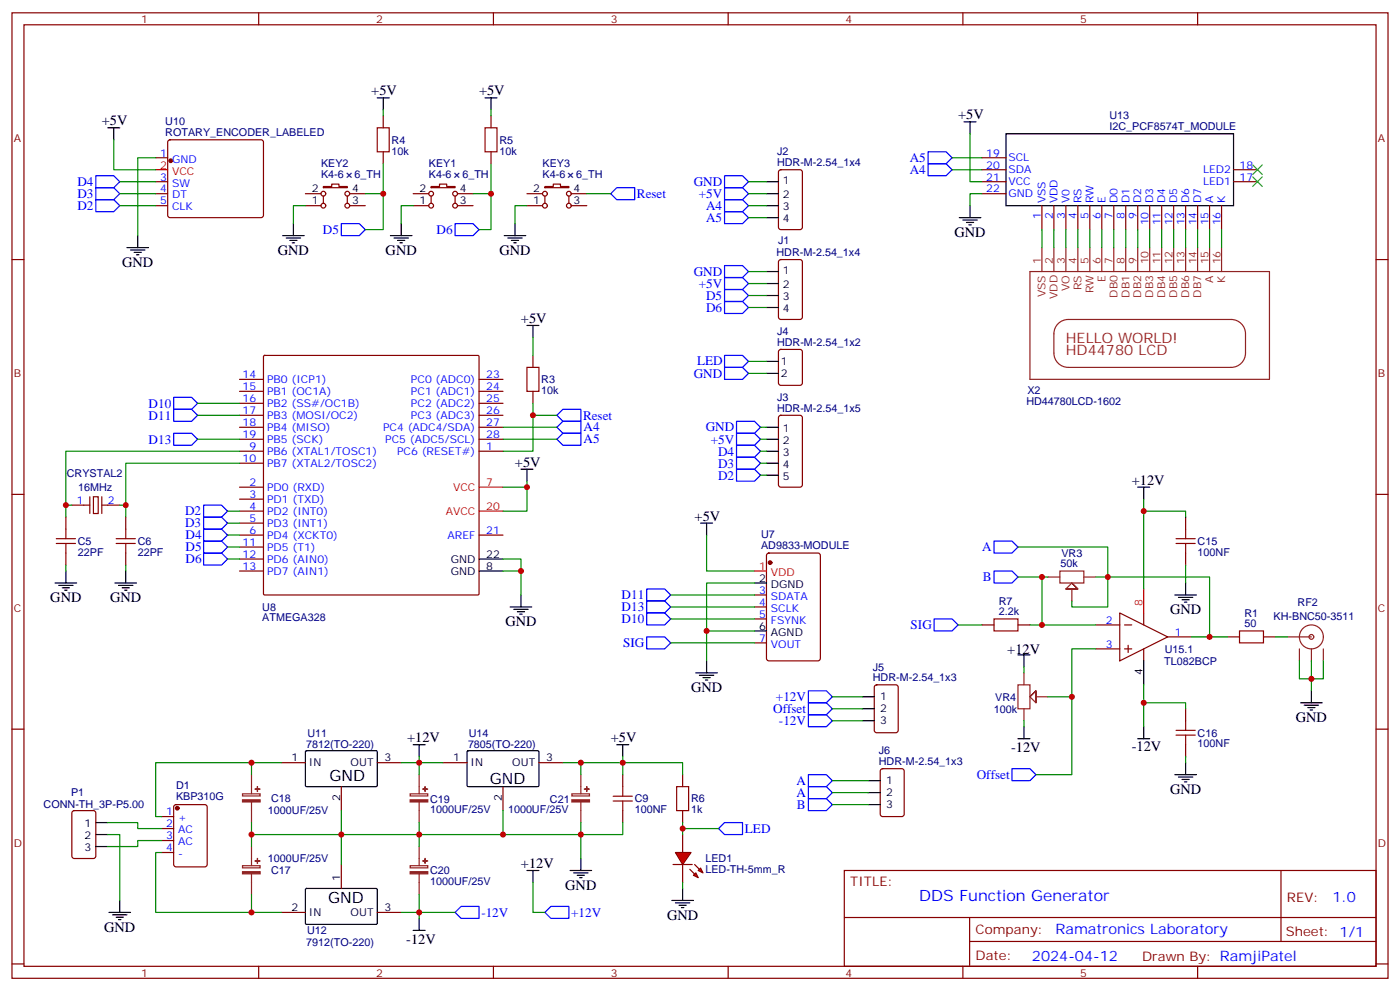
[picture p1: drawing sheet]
<svg xmlns="http://www.w3.org/2000/svg" width="412mm" height="292mm" viewBox="0 0 412 292" stroke-linecap="round" stroke-linejoin="round" font-family="sans-serif">
<g fill="none" stroke="#870000" stroke-width=".35">
<path d="M3.5 3.8h405.4v284.3h-405.4zM7.1 7.3h398.2v277.3h-398.2zM76.2 3.8v3.5M145.3 3.8v3.5M214.5 3.8v3.5M283.6 3.8v3.5M352.8 3.8v3.5M45.9 53.5h3.5M45.9 57h3.5M45.9 46.5h3.5M49.6 41.4l.5-.2h26.8l.5 .2 .2 .5v21.5l-.2 .5-.5 .2h-26.8l-.5-.2-.2-.5v-21.5zM90 57h4.5"/>
<path d="M95.2 54.9h2.5v-.7h2.1v.7h2.5v.4h-7.1zM95.2 57.7v2.2M102.3 57.7v2.2M103 57h4.6M121.7 57h4.6M127 54.9h2.5v-.7h2.1v.7h2.5v.4h-7.1zM127 57.7v2.2M134.1 57.7v2.2M134.8 57h4.5M289.3 53.5h7M289.3 57h7M289.3 46.5h7"/>
<path d="M289.3 50h7M363.4 53.5h7M363.4 50h7M3.5 76.4h3.6M45.9 60.6h3.5M90 60.6h4.5M103 60.6h4.6M121.7 60.6h4.6M134.8 60.6h4.5M306.9 60.6v7M310.4 60.6v7M314 60.6v7"/>
<path d="M317.5 60.6v7M321 60.6v7M324.6 60.6v7M328.1 60.6v7M331.6 60.6v7M335.1 60.6v7M338.7 60.6v7M342.2 60.6v7M345.7 60.6v7M349.2 60.6v7M352.8 60.6v7M356.3 60.6v7"/>
<path d="M359.8 60.6v7M405.3 76.4h3.6M70.6 111.7h7M70.6 115.3h7M70.6 118.8h7M77.7 104.8l.3-.1h62.8l.3 .1v70.1l-.2 .3h-62.9l-.3-.2zM141.1 111.7h7.1M141.1 115.3h7.1M141.1 118.8h7.1M70.6 132.9h7M70.6 136.4h7M70.6 122.3h7"/>
<path d="M70.6 125.8h7M70.6 129.4h7M141.1 132.9h7.1M141.1 122.3h7.1M141.1 125.8h7.1M141.1 129.4h7.1M3.5 145.6h3.6M19.4 152.3v3.5M21.2 148.8h5.3M27.5 146.3h1.4v4.9h-1.4zM30 148.8h5.3M37 152.3v3.5"/>
<path d="M70.6 143.5h7M70.6 147h7M70.6 150.5h7M70.6 154.1h7M70.6 157.6h7M141.1 157.6h7.1M405.3 145.6h3.6M19.4 162.9v3.5M37 162.9v3.5M70.6 161.1h7M70.6 164.6h7M70.6 168.2h7"/>
<path d="M222.2 175.2h3.6M222.2 178.8h3.6M226 163.1l.5-.2h14.4l.7 .4 .1 30.6-.5 .7h-14.7l-.7-.4v-30.6zM222.2 182.3h3.6M222.2 189.3h3.6M3.5 214.7h3.6M405.3 214.7h3.6M21.4 238.9l.5-.2h5.6l.7 .5v12.9l-.4 .7h-5.9l-.7-.4v-13zM51.4 237.2l.5-.2h8.4l.7 .4v17.2l-.4 .6-8.7 .1-.7-.5v-17.1zM82.9 224.6h7.1M100.5 231.7v7M111.1 224.6h7.1"/>
<path d="M47.6 240.5h3.6M47.6 244h3.6M47.6 247.5h3.6M47.6 251.1h3.6M100.5 254.6v7.1M248.7 256.4h156.6v28.2h-156.6zM377.3 256.4v20.9M82.9 268.7h7.1M111.1 268.7h7.1M248.7 270.2h156.5M285.6 277.3h119.6M285.6 270.2v14.1"/>
<path d="M3.5 283.9h3.6M76.2 284.6v3.5M145.3 284.6v3.5M214.5 284.6v3.5M283.6 284.6v3.5M352.8 284.6v3.5M405.3 283.9h3.6"/>
<circle cx="95.3" cy="57" r=".71"/>
<circle cx="102.3" cy="57" r=".71"/>
<circle cx="127" cy="57" r=".71"/>
<circle cx="134.1" cy="57" r=".71"/>
<circle cx="95.3" cy="60.6" r=".71"/>
<circle cx="102.3" cy="60.6" r=".71"/>
<circle cx="127" cy="60.6" r=".71"/>
<circle cx="134.1" cy="60.6" r=".71"/>
</g>
<g fill="#870000" stroke="#870000" stroke-width=".35">
<circle cx="226.8" cy="165.7" r=".53"/>
<circle cx="50.3" cy="47.3" r=".53"/>
<circle cx="52.2" cy="238" r=".53"/>
</g>
<path d="M45.9 50h3.5M141.1 143.5h7.1M141.1 150.5h7.1M222.2 168.2h3.6" fill="none" stroke="#f00" stroke-width=".35"/>
<path d="M296.3 39.4h67.1v21.2h-67.1zM141.1 168.2h7.1M141.1 164.6h7.1M222.2 171.7h3.6M222.2 185.8h3.6M90 221.3l.3-.2h20.7l.1 .3v10.1l-.3 .2-20.7-.1-.1-.3zM28.2 245.8h3.5M28.2 242.3h3.5M28.2 249.3h3.5M90 261.8l.3-.1h20.7l.1 .3v10.1l-.3 .1h-20.7l-.1-.3z" fill="none" stroke="#000" stroke-width=".35"/>
<g fill="none" stroke="#8c2424" stroke-width=".35">
<path d="M303.4 80h70.5v31.7h-70.5zM306.9 72.9v7.1M310.4 72.9v7.1M314 72.9v7.1M317.5 72.9v7.1M321 72.9v7.1M324.6 72.9v7.1M328.1 72.9v7.1M331.6 72.9v7.1M335.1 72.9v7.1M338.7 72.9v7.1M342.2 72.9v7.1"/>
<path d="M345.7 72.9v7.1M349.2 72.9v7.1M352.8 72.9v7.1M356.3 72.9v7.1M359.8 72.9v7.1M311.4 95.6a4.2 4.2 0 0 1 3.3-1.5h48a4.2 4.2 0 0 1 4.2 4.2v5.7a4.2 4.2 0 0 1-4.2 4.2h-48a4.2 4.2 0 0 1-4.3-4.2v-5.7a4.2 4.2 0 0 1 1-2.7zM379.2 187.6h7.1M382.8 191.1v3.5M386.3 191.1v3.5M389.8 191.1v3.5"/>
<circle cx="386.3" cy="187.6" r="3.5"/>
<circle cx="386.3" cy="187.6" r=".71"/>
</g>
<path d="M26.5 146.3v4.9M30 146.3v4.9" fill="none" stroke="#871200" stroke-width=".35"/>
<path d="M16.6 158.6h5.6M19.4 155.8v2.8M34.2 158.6h5.7M37 155.8v2.8M16.6 160.1h5.6M19.4 160.1v2.8M34.2 160.1h5.7M37 160.1v2.8" fill="none" stroke="#a10000" stroke-width=".35"/>
<g fill="#f00" stroke="#870000" stroke-width=".35">
<path d="M199 251.1h4.6l-2.5 3.5z"/>
<path d="M198.3 254.6h5.6z"/>
</g>
<g fill="#870000" stroke="#870000" stroke-width=".35">
<path d="M204.6 254.6l1.4 1.4z"/>
<path d="M203.2 256l1.4 1.4z"/>
</g>
<g fill="#f00" stroke="#870000" stroke-width=".35">
<path d="M205.7 256.4l.7-.7 .7 1.4z"/>
<path d="M204.3 257.8l.7-.7 .7 1.4z"/>
</g>
<g fill="none" stroke="#870000" stroke-width=".35">
<path d="M112.9 34.1v3.5M144.6 34.1v3.5M112.9 44.7v3.5M144.6 44.7v3.5M155.2 57h4.6M160.5 54.9h2.5v-.7h2.1v.7h2.5v.4h-7.1zM160.5 57.7v2.2M167.6 57.7v2.2M168.3 57h4.6M229.5 50.2l.5-.2h5.7l.6 .4 .1 16.5-.5 .7h-5.9l-.6-.4-.1-16.5zM155.2 60.6h4.6M168.3 60.6h4.6"/>
<path d="M229.5 76.7l.5-.3h5.7l.6 .5 .1 16.5-.5 .6-5.9 .1-.6-.5-.1-16.4zM157 104.7v3.5M157 115.3v3.5M229.5 103.1l.5-.2h5.7l.6 .4 .1 9.5-.5 .6-5.9 .1-.6-.5-.1-9.4zM229.5 122.5l.5-.2h5.7l.6 .4 .1 20.1-.5 .6-5.9 .1-.6-.5-.1-20zM349.2 152.3v3.5M349.2 162.9v3.5M289.3 184h3.5M299.9 184h3.5M322.8 191.1h7M322.8 184h7M329.8 180.5l14.2 7.1-14.2 7z"/>
<path d="M331.3 191.1h2.1M331.3 184h2.1M332.3 190v2.2M336.9 180.5v3.5M336.9 191.1v3.5M344 187.6h7M361.6 187.6h3.5M372.2 187.6h3.5M257.8 201.9l.4-.2h5.7l.6 .4 .1 13-.5 .6-5.9 .1-.6-.5-.1-12.9zM349.2 208.7v3.6M349.2 219.3v3.5M130.5 224.6h7.1"/>
<path d="M148.2 231.7v7M158.7 224.6h7.1M183.4 228.1v3.6M183.4 238.7v3.6M201.1 228.1v3.6M201.1 238.7v3.6M259.5 226.6l.5-.2h5.6l.7 .4v13l-.4 .6-5.9 .1-.7-.5v-12.9zM201.1 245.8v5.3M201.1 254.6v5.3"/>
<circle cx="160.5" cy="57" r=".71"/>
<circle cx="167.6" cy="57" r=".71"/>
<circle cx="160.5" cy="60.6" r=".71"/>
<circle cx="167.6" cy="60.6" r=".71"/>
</g>
<g fill="none" stroke="#000" stroke-width=".35">
<path d="M31.7 37.6h3.6M33.5 37.6v3.6M111.1 28.8h3.6M112.9 28.8v3.5M142.9 28.8h3.5M144.6 28.8v3.5M284 35.9h3.5M285.8 35.9v3.5M225.8 53.5h3.5M225.8 57h3.5M37.4 72.9h6.3M38.5 73.6h4.2"/>
<path d="M39.5 74.3h2.1M40.2 75h.7M40.6 69.4v3.5M83.3 69.4h6.3M84.3 70.1h4.2M85.4 70.8h2.1M86.1 71.5h.7M86.4 65.9v3.5M115 69.4h6.4M116.1 70.1h4.2M117.1 70.8h2.1M117.8 71.5h.7"/>
<path d="M118.2 65.9v3.5M148.5 69.4h6.4M149.6 70.1h4.2M150.6 70.8h2.2M151.3 71.5h.7M151.7 65.9v3.5M225.8 80h3.5M225.8 64.1h3.5M225.8 60.6h3.5M282.6 64.1h6.3M283.6 64.8h4.3M284.7 65.5h2.1"/>
<path d="M285.4 66.2h.7M285.8 60.6v3.5M155.2 95.8h3.5M157 95.8v3.6M225.8 83.5h3.5M225.8 87h3.5M225.8 90.6h3.5M225.8 106.4h3.5M225.8 110h3.5M153.5 138.2h3.5M155.2 138.2v3.5M225.8 125.8h3.5"/>
<path d="M225.8 129.4h3.5M225.8 132.9h3.5M225.8 136.4h3.5M225.8 139.9h3.5M206.4 154.1h3.5M208.1 154.1v3.5M335.1 143.5h3.6M336.9 143.5v3.5M16.2 171.7h6.4M17.3 172.4h4.2M18.3 173.1h2.2M19 173.8h.8"/>
<path d="M19.4 168.2v3.5M33.9 171.7h6.3M34.9 172.4h4.3M36 173.1h2.1M36.7 173.8h.7M37 168.2v3.5M150.3 178.8h6.3M151.3 179.5h4.3M153.5 175.2v3.6M346.1 175.2h6.3M347.1 175.9h4.3M348.2 176.6h2.1"/>
<path d="M348.9 177.3h.7M349.2 171.7v3.5M152.4 180.2h2.1M153.1 180.9h.7M205 198.2h6.3M206 198.9h4.3M207.1 199.6h2.1M208.1 194.6v3.6M299.9 192.9h3.5M301.6 192.9v3.5M336.9 194.6v7.1M121.7 219.3h3.5"/>
<path d="M123.5 219.3v3.5M181.7 219.3h3.5M183.4 219.3v3.5M207.8 200.3h.7M254 212.3h3.5M254 205.2h3.5M254 208.7h3.5M299.9 217.6h3.5M301.6 214v3.6M335.1 217.6h3.6M336.9 214v3.6M383.1 207h6.4"/>
<path d="M384.2 207.7h4.2M385.2 208.4h2.1M385.9 209.1h.7M386.3 203.4v3.6M137.6 221.3l.3-.2h20.7l.1 .3v10.1l-.3 .2-20.6-.1-.2-.3zM255.8 237h3.5M255.8 229.9h3.5M255.8 233.4h3.5M346.1 228.1h6.3M347.1 228.8h4.3M348.2 229.6h2.1M348.9 230.3h.7"/>
<path d="M349.2 224.6v3.5M155.2 256.4h3.5M157 256.4v3.5M167.9 256.4h6.4M169 257.1h4.2M170 257.8h2.2M170.7 258.5h.7M171.1 252.8v3.6M32.1 268.7h6.4M33.2 269.4h4.2M34.2 270.1h2.1M34.9 270.8h.7"/>
<path d="M35.3 265.2v3.5M121.7 274h3.5M123.5 270.5v3.5M197.9 265.2h6.4M199 265.9h4.2M200 266.6h2.1M200.7 267.3h.7M201.1 261.7v3.5"/>
</g>
<g fill="none" stroke="#a10000" stroke-width=".35">
<path d="M111.1 37.6h3.6v7.1h-3.6zM142.9 37.6h3.5v7.1h-3.5zM155.2 108.2h3.5v7.1h-3.5zM346.4 158.6h5.7M349.2 155.8v2.8M346.4 160.1h5.7M349.2 160.1v2.8M292.8 182.3h7.1v3.5h-7.1zM365.1 185.8h7.1v3.5h-7.1zM346.4 216.5h5.7M346.4 215.1h5.7M349.2 212.3v2.8"/>
<path d="M349.2 216.5v2.8M180.6 235.9h5.7M180.6 234.5h5.7M183.4 231.7v2.8M183.4 235.9v2.8M199.3 231.7h3.5v7h-3.5z"/>
</g>
<g fill="none" stroke="#8c2424" stroke-width=".35">
<path d="M308.7 169.9h3.5M312.2 168.2h7.1v3.5h-7.1zM315.7 171.7l1.8 1.8h-3.5l1.7-1.8 1.8 1.8h-3.5M315.7 173.5v3.5M319.3 169.9h3.5M301.6 198.2v3.5M299.9 201.7h3.5v7h-3.5zM301.6 208.7v3.6M303.4 205.2l1.8-1.8v3.6l-1.8-1.8 1.8-1.8v3.6M305.2 205.2h3.5M71.4 233.8h5.2v.6h-5.2zM74.1 228.1v5.7"/>
<path d="M74.1 236.3v6M120.8 233.8h5.2v.6h-5.2zM123.5 228.1v5.7M123.5 236.3v6M168.5 233.8h5.1v.6h-5.1zM171.1 228.1v5.7M171.1 236.3v6M71.4 255h5.2v.6h-5.2zM74.1 249.3v5.7M74.1 257.4v6M120.8 255h5.2v.6h-5.2zM123.5 249.3v5.7"/>
<path d="M123.5 257.4v6"/>
</g>
<g fill="#8c2424" stroke="#8c2424" stroke-width=".35">
<path d="M71.4 256.7h5.2v.7h-5.2z"/>
<path d="M75.1 253.5l1.5 .1z"/>
<path d="M75.8 252.8v1.4z"/>
<path d="M71.4 235.5h5.2v.7h-5.2z"/>
<path d="M75.1 232.4h1.5z"/>
<path d="M75.8 231.7v1.4z"/>
<path d="M120.8 235.5h5.2v.7h-5.2z"/>
<path d="M124.5 232.4h1.4z"/>
<path d="M125.2 231.7v1.4z"/>
<path d="M120.8 256.7h5.2v.7h-5.2z"/>
<path d="M124.5 253.5l1.4 .1z"/>
<path d="M125.2 252.8v1.4z"/>
<path d="M168.5 235.5h5.1v.7h-5.1z"/>
<path d="M172.2 232.4h1.4z"/>
<path d="M172.8 231.7l.1 1.4z"/>
</g>
<g fill="none" stroke="#008700" stroke-width=".35">
<path d="M112.9 32.3v1.8M144.6 32.3v1.8M285.8 39.4v14.1h3.5M33.5 41.2v8.8h12.4M35.3 57h10.6M35.3 53.5h10.6M45.9 46.5h-5.3v22.9M112.9 48.2v8.8h-5.3M112.9 57v10.6h-5.3M144.6 48.2v8.8h-5.3M144.6 57v10.6h-3.5M172.9 57h7"/>
<path d="M220.5 57h5.3M220.5 53.5h5.3M280.5 46.5h8.8M280.5 50h8.8M289.3 57h-3.5v3.6M35.3 60.6h10.6M90 60.6h-3.6v5.3M121.7 60.6h-3.5v5.3M155.2 60.6h-3.5v5.3M220.5 60.6h5.3M220.5 64.1h5.3M220.5 80h5.3"/>
<path d="M306.9 67.6v5.3M310.4 67.6v5.3M314 67.6v5.3M317.5 67.6v5.3M321 67.6v5.3M324.6 67.6v5.3M328.1 67.6v5.3M331.6 67.6v5.3M335.1 67.6v5.3M338.7 67.6v5.3M342.2 67.6v5.3M345.7 67.6v5.3"/>
<path d="M349.2 67.6v5.3M352.8 67.6v5.3M356.3 67.6v5.3M359.8 67.6v5.3M157 99.4v5.3M220.5 83.5h5.3M220.5 87h5.3M220.5 90.6h5.3M58.2 118.8h12.4M157 118.8v14.1h-8.8M220.5 106.4h5.3M220.5 110h5.3"/>
<path d="M58.2 129.4h12.4M58.2 122.3h12.4M70.6 136.4h-33.6v15.9M70.6 132.9h-51.2v19.4M148.2 125.8h15.8M148.2 129.4h15.8M157 122.3h7M224 125.8h1.8M224 129.4h1.8M224 132.9h1.8M224 136.4h1.8M224 139.9h1.8"/>
<path d="M19.4 148.8h1.8M35.3 148.8h1.7M67 150.5h3.6M67 154.1h3.6M67 157.6h3.6M148.2 143.5h7M155.2 141.7v8.8h-7M208.1 157.6v10.6h14.1M336.9 150.5h12.3v1.8M336.9 147v26.5M19.4 166.4v1.8M37 166.4v1.8"/>
<path d="M67 161.1h3.6M67 164.6h3.6M148.2 164.6h5.3v10.6M148.2 168.2h5.3M197.6 178.8h24.6M197.6 175.2h24.6M222.2 171.7h-14.1v22.9M299.9 161.1h26.4v17.7h-10.6v-1.8M299.9 169.9h7M308.7 169.9h-1.8v14.1M322.8 169.9h33.5v17.7h-5.3M349.2 166.4v5.3"/>
<path d="M197.6 189.3h24.6M197.6 182.3h24.6M208.1 185.8h14.1M282.2 184h7.1M301.6 196.4v1.8M303.4 184h19.4M322.8 191.1h-7.1v14.1h-7M356.3 187.6h5.3M375.7 187.6h3.5M382.8 194.6v5.3h7v-5.3M386.3 194.6v8.8M245.2 208.7h8.8"/>
<path d="M245.2 205.2h8.8M245.2 212.3h8.8M301.6 212.3v1.7M315.7 205.2v22.9h-10.5M336.9 207h12.3v1.7M336.9 201.7v12.3M74.1 224.6h-28.2v15.9h1.7M82.9 224.6h-8.8v3.5M100.5 238.7v15.9M118.2 224.6h5.3v3.5M123.5 222.8v1.8h7M148.2 238.7v7.1h-74.1"/>
<path d="M165.8 224.6h5.3v3.5M171.1 224.6h12.3v3.5M183.4 222.8v1.8h17.7v3.5M245.2 229.9h10.6M245.2 237h10.6M245.2 233.4h10.6M349.2 222.8v1.8M31.7 242.3h8.9v1.7h7M31.7 245.8h3.6v19.4M47.6 251.1h-1.7v17.6h28.2M47.6 247.5h-7v1.8h-8.9M74.1 242.3v7"/>
<path d="M123.5 242.3v7M157 259.9v8.8h3.5M171.1 242.3v3.5h-22.9M183.4 242.3v3.5h-12.3v7M201.1 242.3v3.5M201.1 259.9v1.8M201.1 244h10.6M74.1 263.4v5.3h8.8M123.5 263.4v5.3h-5.3M134.1 268.7h-10.6v1.8"/>
</g>
<path d="M369 48.6l2.8 2.8M369 52.1l2.8 2.8M371.8 48.6l-2.8 2.8M371.8 52.1l-2.8 2.8" fill="none" stroke="#3c3" stroke-width=".35"/>
<g fill="none" stroke="#00f" stroke-width=".35">
<path d="M28.2 51.8h5.3l1.8 1.7-1.8 1.8h-5.3zM28.2 55.3h5.3l1.8 1.7-1.8 1.8h-5.3zM28.2 58.8h5.3l1.8 1.8-1.8 1.7h-5.3zM179.9 57l1.8-1.7h5.3v3.5h-5.3zM213.4 51.8h5.3l1.8 1.7-1.8 1.8h-5.3zM213.4 55.3h5.3l1.8 1.7-1.8 1.8h-5.3zM213.4 58.8h5.3l1.8 1.8-1.8 1.7h-5.3zM273.4 44.7h5.3l1.8 1.8-1.8 1.7h-5.3zM273.4 48.2h5.3l1.8 1.8-1.8 1.8h-5.3zM100.5 65.9h5.3l1.8 1.7-1.8 1.8h-5.3zM134.1 65.9h5.2l1.8 1.7-1.8 1.8h-5.2zM213.4 62.3h5.3l1.8 1.8-1.8 1.8h-5.3z"/>
<path d="M213.4 78.2h5.3l1.8 1.8-1.8 1.7h-5.3zM213.4 81.7h5.3l1.8 1.8-1.8 1.8h-5.3zM213.4 85.3h5.3l1.8 1.7-1.8 1.8h-5.3zM213.4 88.8h5.3l1.8 1.8-1.8 1.7h-5.3zM51.2 117h5.2l1.8 1.8-1.8 1.7h-5.2zM213.4 104.7h5.3l1.8 1.7-1.8 1.8h-5.3zM213.4 108.2h5.3l1.8 1.8-1.8 1.7h-5.3zM51.2 127.6h5.2l1.8 1.8-1.8 1.7h-5.2zM51.2 120.5h5.2l1.8 1.8-1.8 1.8h-5.2zM164 125.8l1.8-1.7h5.3v3.5h-5.3zM164 129.4l1.8-1.8h5.3v3.5h-5.3zM164 122.3l1.8-1.8h5.3v3.6h-5.3z"/>
<path d="M217 124.1h5.2l1.8 1.7-1.8 1.8h-5.2zM217 127.6h5.2l1.8 1.8-1.8 1.7h-5.2zM217 131.1h5.2l1.8 1.8-1.8 1.8h-5.2zM217 134.7h5.2l1.8 1.7-1.8 1.8h-5.2zM217 138.2h5.2l1.8 1.7-1.8 1.8h-5.2zM60 148.8h5.3l1.7 1.7-1.7 1.8h-5.3zM60 152.3h5.3l1.7 1.8-1.7 1.7h-5.3zM60 155.8h5.3l1.7 1.8-1.7 1.7h-5.3zM60 159.3h5.3l1.7 1.8-1.7 1.8h-5.3zM292.8 159.3h5.3l1.8 1.8-1.8 1.8h-5.3zM60 162.9h5.3l1.7 1.7-1.7 1.8h-5.3zM190.5 173.5h5.3l1.8 1.7-1.8 1.8h-5.3z"/>
<path d="M190.5 177h5.3l1.8 1.8-1.8 1.7h-5.3zM292.8 168.2h5.3l1.8 1.7-1.8 1.8h-5.3zM190.5 180.5h5.3l1.8 1.8-1.8 1.7h-5.3zM190.5 187.6h5.3l1.8 1.7-1.8 1.8h-5.3zM275.2 182.3h5.3l1.7 1.7-1.7 1.8h-5.3zM238.1 203.4h5.3l1.8 1.8-1.8 1.8h-5.3zM238.1 207h5.3l1.8 1.7-1.8 1.8h-5.3zM238.1 210.5h5.3l1.8 1.8-1.8 1.7h-5.3zM238.1 228.1h5.3l1.8 1.8-1.8 1.8h-5.3zM238.1 231.7h5.3l1.8 1.7-1.8 1.8h-5.3zM238.1 235.2h5.3l1.8 1.8-1.8 1.7h-5.3zM298.1 226.4h5.3l1.8 1.7-1.8 1.8h-5.3z"/>
<path d="M211.7 244l1.7-1.7h5.3v3.5h-5.3zM134.1 268.7l1.7-1.8h5.3v3.6h-5.3zM162.3 266.9h5.3v3.6h-5.3l-1.8-1.8z"/>
</g>
<path d="M336.9 173.5v7" fill="none" stroke="#f00" stroke-width=".35"/>
<g fill="#c00">
<circle cx="74.1" cy="245.8" r=".88"/>
<circle cx="100.5" cy="245.8" r=".88"/>
<circle cx="123.5" cy="245.8" r=".88"/>
<circle cx="74.1" cy="224.6" r=".88"/>
<circle cx="74.1" cy="268.7" r=".88"/>
<circle cx="123.5" cy="224.6" r=".88"/>
<circle cx="148.2" cy="245.8" r=".88"/>
<circle cx="171.1" cy="245.8" r=".88"/>
<circle cx="171.1" cy="224.6" r=".88"/>
<circle cx="183.4" cy="224.6" r=".88"/>
<circle cx="123.5" cy="268.7" r=".88"/>
<circle cx="19.4" cy="148.8" r=".88"/>
<circle cx="37" cy="148.8" r=".88"/>
<circle cx="153.5" cy="168.2" r=".88"/>
<circle cx="155.2" cy="143.5" r=".88"/>
<circle cx="157" cy="122.3" r=".88"/>
<circle cx="112.9" cy="57" r=".88"/>
<circle cx="144.6" cy="57" r=".88"/>
<circle cx="208.1" cy="185.8" r=".88"/>
<circle cx="306.9" cy="184" r=".88"/>
<circle cx="326.3" cy="169.9" r=".88"/>
<circle cx="336.9" cy="150.5" r=".88"/>
<circle cx="336.9" cy="207" r=".88"/>
<circle cx="386.3" cy="199.9" r=".88"/>
<circle cx="201.1" cy="244" r=".88"/>
<circle cx="315.7" cy="205.2" r=".88"/>
<circle cx="306.9" cy="169.9" r=".88"/>
<circle cx="356.3" cy="187.6" r=".88"/>
</g>
<g font-size="4.6">
<text x="97" y="229.9">GND</text>
<text x="144.3" y="231">GND</text>
<text x="96.7" y="265.9">GND</text>
</g>
<text font-size="4.6" fill="#00f" x="270.8" y="265.4">DDS Function Generator</text>
<g font-size="4.2">
<text x="109.4" y="28.1">+5V</text>
<text x="141.1" y="28.1">+5V</text>
<text x="282.2" y="35.2">+5V</text>
<text x="30" y="36.9">+5V</text>
<text x="281.2" y="69.7">GND</text>
<text x="81.8" y="75">GND</text>
<text x="113.6" y="75">GND</text>
<text x="147.1" y="75">GND</text>
<text x="36" y="78.6">GND</text>
<text x="153.5" y="95.1">+5V</text>
<text x="151.7" y="137.5">+5V</text>
<text x="333.4" y="142.8">+12V</text>
<text x="204.6" y="153.4">+5V</text>
<text x="14.8" y="177.3">GND</text>
<text x="32.5" y="177.3">GND</text>
<text x="148.9" y="184.4">GND</text>
<text x="344.7" y="180.9">GND</text>
<text x="296.7" y="192.5">+12V</text>
<text x="203.6" y="203.8">GND</text>
<text x="381.7" y="212.6">GND</text>
<text x="119.9" y="218.6">+12V</text>
<text x="179.9" y="218.6">+5V</text>
<text x="297.8" y="221.5">-12V</text>
<text x="333.4" y="221.1">-12V</text>
<text x="344.7" y="233.8">GND</text>
<text x="153.5" y="255.7">+12V</text>
<text x="166.5" y="262">GND</text>
<text x="30.7" y="274.4">GND</text>
<text x="196.5" y="270.8">GND</text>
<text x="119.7" y="278">-12V</text>
</g>
<g font-size="4.2" fill="#8d2323">
<text x="314" y="101.1">HELLO WORLD!</text>
<text x="314" y="104.7">HD44780 LCD</text>
</g>
<g font-size="4.2" fill="#00f">
<text x="392.5" y="265.6">1.0</text>
<text x="310.9" y="275.2">Ramatronics Laboratory</text>
<text x="304" y="283">2024-04-12</text>
</g>
<g font-size="3.9" fill="#00f">
<text x="268" y="47.7">A5</text>
<text x="268" y="51.3">A4</text>
<text x="22.8" y="54.8">D4</text>
<text x="22.8" y="58.3">D3</text>
<text x="187.6" y="58.3">Reset</text>
<text x="204.3" y="54.8">GND</text>
<text x="205.8" y="58.3">+5V</text>
<text x="22.8" y="61.8">D2</text>
<text x="208" y="61.8">A4</text>
<text x="208" y="65.3">A5</text>
<text x="95.1" y="68.9">D5</text>
<text x="128.6" y="68.9">D6</text>
<text x="204.3" y="81.2">GND</text>
<text x="205.8" y="84.7">+5V</text>
<text x="208" y="88.2">D5</text>
<text x="208" y="91.8">D6</text>
<text x="205.4" y="107.4">LED</text>
<text x="204.3" y="111.2">GND</text>
<text x="43.8" y="123.6">D11</text>
<text x="43.8" y="120.1">D10</text>
<text x="171.7" y="123.6">Reset</text>
<text x="43.8" y="130.6">D13</text>
<text x="171.9" y="127.1">A4</text>
<text x="171.9" y="130.6">A5</text>
<text x="207.9" y="127">GND</text>
<text x="209.3" y="130.7">+5V</text>
<text x="211.5" y="134.2">D4</text>
<text x="211.5" y="137.7">D3</text>
<text x="211.5" y="141.3">D2</text>
<text x="54.5" y="151.8">D2</text>
<text x="54.5" y="155.3">D3</text>
<text x="54.7" y="158.8">D4</text>
<text x="54.7" y="162.3">D5</text>
<text x="54.7" y="165.8">D6</text>
<text x="289.3" y="162.4">A</text>
<text x="289.5" y="171.2">B</text>
<text x="183.1" y="176.5">D11</text>
<text x="183.1" y="180">D13</text>
<text x="183.1" y="183.5">D10</text>
<text x="268.3" y="185.3">SIG</text>
<text x="183.6" y="190.6">SIG</text>
<text x="228.6" y="206.5">+12V</text>
<text x="227.8" y="210">Offset</text>
<text x="229.5" y="213.5">-12V</text>
<text x="234.6" y="231.2">A</text>
<text x="287.7" y="229.4">Offset</text>
<text x="234.6" y="234.7">A</text>
<text x="234.7" y="238.1">B</text>
<text x="219.4" y="245.2">LED</text>
<text x="141.8" y="269.9">-12V</text>
<text x="168.2" y="269.9">+12V</text>
</g>
<g font-size="3.9" fill="#800">
<text x="250.5" y="260.9">TITLE:</text>
<text x="379.1" y="265.6">REV:</text>
<text x="287.4" y="275.1">Company:</text>
<text x="378.7" y="275.8">Sheet: 1/1</text>
<text x="287.4" y="282.8">Date:</text>
<text x="336.4" y="282.9">Drawn By: RamjiPatel</text>
</g>
<g font-size="3.2" fill="#800">
<text x="41.6" y="6.8">1</text>
<text x="110.8" y="6.8">2</text>
<text x="179.9" y="6.8">3</text>
<text x="249.1" y="6.8">4</text>
<text x="318.2" y="6.8">5</text>
<text x="4.1" y="41.9">A</text>
<text x="405.9" y="41.9">A</text>
<text x="4.1" y="111">B</text>
<text x="405.9" y="111">B</text>
<text x="4.1" y="180.2">C</text>
<text x="405.9" y="180.2">C</text>
<text x="4.1" y="249.3">D</text>
<text x="405.9" y="249.3">D</text>
<text x="41.6" y="287.6">1</text>
<text x="110.8" y="287.6">2</text>
<text x="179.9" y="287.6">3</text>
<text x="249.1" y="287.6">4</text>
<text x="318.2" y="287.6">5</text>
</g>
<g font-size="3.2" fill="#000080">
<text x="326.8" y="35.1">U13</text>
<text x="48.7" y="40.1">ROTARY_ENCODER_LABELED</text>
<text x="48.7" y="36.9">U10</text>
<text x="326.8" y="38.3">I2C_PCF8574T_MODULE</text>
<text x="115.4" y="45.5">10k</text>
<text x="115.4" y="42.3">R4</text>
<text x="147.1" y="45.5">10k</text>
<text x="147.1" y="42.3">R5</text>
<text x="228.9" y="45.8">J2</text>
<text x="94.6" y="52.4">K4-6</text>
<text x="94.6" y="49.2">KEY2</text>
<text x="104.4" y="52.4">6_TH</text>
<text x="126.3" y="52.4">K4-6</text>
<text x="126.3" y="49.2">KEY1</text>
<text x="136.2" y="52.4">6_TH</text>
<text x="159.8" y="52.4">K4-6</text>
<text x="159.8" y="49.2">KEY3</text>
<text x="169.7" y="52.4">6_TH</text>
<text x="228.9" y="48.9">HDR-M-2.54_1x4</text>
<text x="229.2" y="72">J1</text>
<text x="228.7" y="75.4">HDR-M-2.54_1x4</text>
<text x="228.9" y="101.8">HDR-M-2.54_1x2</text>
<text x="228.9" y="98.7">J4</text>
<text x="159.5" y="112.9">R3</text>
<text x="159.5" y="116.1">10k</text>
<text x="228.9" y="118.1">J3</text>
<text x="302.3" y="119.2">HD44780LCD-1602</text>
<text x="302.7" y="116.1">X2</text>
<text x="228.9" y="121.2">HDR-M-2.54_1x5</text>
<text x="19.7" y="140.5">CRYSTAL2</text>
<text x="23" y="144.6">16MHz</text>
<text x="22.9" y="160.5">C5</text>
<text x="40.6" y="160.5">C6</text>
<text x="224.2" y="161.8">AD9833-MODULE</text>
<text x="224.2" y="158.4">U7</text>
<text x="352.8" y="160.5">C15</text>
<text x="22.9" y="163.7">22PF</text>
<text x="40.6" y="163.7">22PF</text>
<text x="312.4" y="167.1">50k</text>
<text x="312.7" y="163.9">VR3</text>
<text x="352.8" y="163.7">100NF</text>
<text x="77.3" y="179.8">U8</text>
<text x="294.2" y="178">R7</text>
<text x="382.2" y="178.6">RF2</text>
<text x="77.3" y="183">ATMEGA328</text>
<text x="294.2" y="181.2">2.2k</text>
<text x="366.5" y="184.7">50</text>
<text x="366.5" y="181.6">R1</text>
<text x="375.2" y="182.5">KH-BNC50-3511</text>
<text x="257.1" y="197.5">J5</text>
<text x="343" y="195.7">TL082BCP</text>
<text x="343.1" y="192.2">U15.1</text>
<text x="257.1" y="200.6">HDR-M-2.54_1x3</text>
<text x="292.7" y="209.9">100k</text>
<text x="293.2" y="206.3">VR4</text>
<text x="90.2" y="220.4">7812(TO-220)</text>
<text x="90.6" y="216.9">U11</text>
<text x="137.9" y="220.4">7805(TO-220)</text>
<text x="138.1" y="216.9">U14</text>
<text x="352.8" y="220.1">100NF</text>
<text x="352.8" y="217">C16</text>
<text x="258.9" y="225.3">HDR-M-2.54_1x3</text>
<text x="258.9" y="222.2">J6</text>
<text x="51.9" y="232.5">D1</text>
<text x="12.9" y="238.1">CONN-TH_3P-P5.00</text>
<text x="20.9" y="234.5">P1</text>
<text x="51.9" y="235.7">KBP310G</text>
<text x="78.9" y="239.8">1000UF/25V</text>
<text x="79.9" y="236.3">C18</text>
<text x="126.7" y="239.5">1000UF/25V</text>
<text x="126.7" y="236.4">C19</text>
<text x="149.6" y="239.5">1000UF/25V</text>
<text x="162" y="236.4">C21</text>
<text x="187" y="239.5">100NF</text>
<text x="187" y="236.3">C9</text>
<text x="203.6" y="239.5">1k</text>
<text x="203.6" y="236.3">R6</text>
<text x="78.9" y="253.9">1000UF/25V</text>
<text x="79.9" y="257.5">C17</text>
<text x="126.7" y="257.5">C20</text>
<text x="207.8" y="257.2">LED-TH-5mm_R</text>
<text x="207.8" y="254">LED1</text>
<text x="126.7" y="260.7">1000UF/25V</text>
<text x="90.5" y="275.1">U12</text>
<text x="90.2" y="278.6">7912(TO-220)</text>
</g>
<g font-size="3.2" fill="#00f">
<text x="47.2" y="46.1">1</text>
<text x="50.7" y="47.9">GND</text>
<text x="290.5" y="46.1">19</text>
<text x="297" y="47.5">SCL</text>
<text x="47.2" y="53.2">3</text>
<text x="290.5" y="53.2">21</text>
<text x="290.5" y="49.6">20</text>
<text x="297" y="51">SDA</text>
<text x="354.4" y="51">LED2</text>
<text x="365.1" y="49.6">18</text>
<text x="365.1" y="53.2">17</text>
<text x="47.2" y="56.7">4</text>
<text x="50.7" y="54.9">SW</text>
<text x="50.7" y="58.5">DT</text>
<text x="290.5" y="56.7">22</text>
<text x="297" y="58.1">GND</text>
<text x="297" y="54.6">VCC</text>
<text x="308" y="59.9" transform="rotate(-90 308 59.9)">VSS</text>
<text x="311.5" y="59.9" transform="rotate(-90 311.5 59.9)">VDD</text>
<text x="315" y="59.9" transform="rotate(-90 315 59.9)">V0</text>
<text x="318.6" y="59.9" transform="rotate(-90 318.6 59.9)">RS</text>
<text x="322.1" y="59.9" transform="rotate(-90 322.1 59.9)">RW</text>
<text x="325.6" y="59.9" transform="rotate(-90 325.6 59.9)">E</text>
<text x="329.1" y="59.9" transform="rotate(-90 329.1 59.9)">D0</text>
<text x="332.7" y="59.9" transform="rotate(-90 332.7 59.9)">D1</text>
<text x="336.2" y="59.9" transform="rotate(-90 336.2 59.9)">D2</text>
<text x="339.7" y="59.9" transform="rotate(-90 339.7 59.9)">D3</text>
<text x="343.3" y="59.9" transform="rotate(-90 343.3 59.9)">D4</text>
<text x="346.8" y="59.9" transform="rotate(-90 346.8 59.9)">D5</text>
<text x="350.3" y="59.9" transform="rotate(-90 350.3 59.9)">D6</text>
<text x="353.8" y="59.9" transform="rotate(-90 353.8 59.9)">D7</text>
<text x="354.4" y="54.6">LED1</text>
<text x="357.4" y="59.9" transform="rotate(-90 357.4 59.9)">A</text>
<text x="360.9" y="59.9" transform="rotate(-90 360.9 59.9)">K</text>
<text x="47.2" y="60.2">5</text>
<text x="50.7" y="62">CLK</text>
<text x="306.6" y="64.4" transform="rotate(-90 306.6 64.4)">1</text>
<text x="310.1" y="64.4" transform="rotate(-90 310.1 64.4)">2</text>
<text x="313.6" y="64.4" transform="rotate(-90 313.6 64.4)">3</text>
<text x="317.1" y="64.4" transform="rotate(-90 317.1 64.4)">4</text>
<text x="320.7" y="64.4" transform="rotate(-90 320.7 64.4)">5</text>
<text x="324.2" y="64.4" transform="rotate(-90 324.2 64.4)">6</text>
<text x="327.7" y="64.4" transform="rotate(-90 327.7 64.4)">7</text>
<text x="331.3" y="64.4" transform="rotate(-90 331.3 64.4)">8</text>
<text x="334.8" y="64.4" transform="rotate(-90 334.8 64.4)">9</text>
<text x="338.3" y="66.4" transform="rotate(-90 338.3 66.4)">10</text>
<text x="341.8" y="66.4" transform="rotate(-90 341.8 66.4)">11</text>
<text x="345.4" y="66.4" transform="rotate(-90 345.4 66.4)">12</text>
<text x="348.9" y="66.4" transform="rotate(-90 348.9 66.4)">13</text>
<text x="352.4" y="66.4" transform="rotate(-90 352.4 66.4)">14</text>
<text x="356" y="66.4" transform="rotate(-90 356 66.4)">15</text>
<text x="359.5" y="66.4" transform="rotate(-90 359.5 66.4)">16</text>
<text x="71.5" y="111.4">14</text>
<text x="78.7" y="112.8">PB0 (ICP1)</text>
<text x="121.1" y="112.8">PC0 (ADC0)</text>
<text x="143.2" y="111.4">23</text>
<text x="71.5" y="114.9">15</text>
<text x="71.5" y="118.4">16</text>
<text x="78.7" y="116.3">PB1 (OC1A)</text>
<text x="78.7" y="119.8">PB2 (SS#/OC1B)</text>
<text x="121.1" y="116.3">PC1 (ADC1)</text>
<text x="121.1" y="119.8">PC2 (ADC2)</text>
<text x="143.2" y="114.9">24</text>
<text x="143.2" y="118.4">25</text>
<text x="71.5" y="122">17</text>
<text x="71.5" y="125.5">18</text>
<text x="78.7" y="123.4">PB3 (MOSI/OC2)</text>
<text x="121.1" y="123.4">PC3 (ADC3)</text>
<text x="143.2" y="122">26</text>
<text x="143.2" y="125.5">27</text>
<text x="71.5" y="129">19</text>
<text x="78.7" y="126.9">PB4 (MISO)</text>
<text x="78.7" y="130.4">PB5 (SCK)</text>
<text x="112.8" y="126.9">PC4 (ADC4/SDA)</text>
<text x="113.5" y="130.4">PC5 (ADC5/SCL)</text>
<text x="143.2" y="129">28</text>
<text x="71.5" y="136.1">10</text>
<text x="73.5" y="132.5">9</text>
<text x="78.7" y="133.9">PB6 (XTAL1/TOSC1)</text>
<text x="78.7" y="137.5">PB7 (XTAL2/TOSC2)</text>
<text x="117" y="133.9">PC6 (RESET#)</text>
<text x="143.2" y="132.5">1</text>
<text x="73.5" y="143.1">2</text>
<text x="22.7" y="148.4">1</text>
<text x="31.7" y="148.4">2</text>
<text x="73.5" y="146.6">3</text>
<text x="78.7" y="144.5">PD0 (RXD)</text>
<text x="78.7" y="148.1">PD1 (TXD)</text>
<text x="73.5" y="150.2">4</text>
<text x="73.5" y="153.7">5</text>
<text x="78.7" y="151.6">PD2 (INT0)</text>
<text x="78.7" y="155.1">PD3 (INT1)</text>
<text x="71.5" y="160.8">11</text>
<text x="73.5" y="157.2">6</text>
<text x="78.7" y="158.6">PD4 (XCKT0)</text>
<text x="131.8" y="158.6">AREF</text>
<text x="143.2" y="157.2">21</text>
<text x="71.5" y="164.3">12</text>
<text x="71.5" y="167.8">13</text>
<text x="78.7" y="162.2">PD5 (T1)</text>
<text x="78.7" y="165.7">PD6 (AIN0)</text>
<text x="78.7" y="169.2">PD7 (AIN1)</text>
<text x="223.6" y="174.9">3</text>
<text x="223.6" y="178.4">4</text>
<text x="227.1" y="176.6">SDATA</text>
<text x="223.6" y="181.9">5</text>
<text x="227.1" y="180.2">SCLK</text>
<text x="227.1" y="183.7">FSYNK</text>
<text x="325.7" y="183.7">2</text>
<text x="223.6" y="189">7</text>
<text x="227.1" y="190.7">VOUT</text>
<text x="325.7" y="190.7">3</text>
<text x="346.1" y="187.2">1</text>
<text x="49" y="240.1">1</text>
<text x="49" y="243.7">2</text>
<text x="52.5" y="241.9">+</text>
<text x="52.5" y="245.4">AC</text>
<text x="49" y="247.2">3</text>
<text x="49" y="250.7">4</text>
<text x="52.5" y="249">AC</text>
<text x="52.5" y="252.5">-</text>
</g>
<g font-size="3.2" fill="#f00">
<text x="47.2" y="49.6">2</text>
<text x="50.7" y="51.4">VCC</text>
<text x="143.2" y="143.1">7</text>
<text x="133.5" y="144.5">VCC</text>
<text x="131.3" y="151.6">AVCC</text>
<text x="143.2" y="150.2">20</text>
<text x="223.6" y="167.8">1</text>
<text x="227.1" y="169.6">VDD</text>
<text x="336.5" y="178.4" transform="rotate(-90 336.5 178.4)">8</text>
</g>
<g font-size="3.2">
<text x="91.8" y="56.7">2</text>
<text x="103.7" y="56.7">4</text>
<text x="123.6" y="56.7">2</text>
<text x="135.5" y="56.7">4</text>
<text x="157.1" y="56.7">2</text>
<text x="169" y="56.7">4</text>
<text x="230.6" y="54.2">1</text>
<text x="230.6" y="58.5">2</text>
<text x="91.8" y="60.2">1</text>
<text x="103.7" y="60.2">3</text>
<text x="123.6" y="60.2">1</text>
<text x="135.5" y="60.2">3</text>
<text x="157.1" y="60.2">1</text>
<text x="169" y="60.2">3</text>
<text x="230.6" y="62">3</text>
<text x="230.6" y="65.5">4</text>
<text x="230.6" y="80.7">1</text>
<text x="230.6" y="84.9">2</text>
<text x="230.6" y="88.4">3</text>
<text x="230.6" y="92">4</text>
<text x="230" y="107.5">1</text>
<text x="230" y="111">2</text>
<text x="230.6" y="127.2">1</text>
<text x="230.6" y="130.8">2</text>
<text x="230.6" y="134.3">3</text>
<text x="230.6" y="137.8">4</text>
<text x="230.6" y="141.4">5</text>
<text x="132.8" y="165.7">GND</text>
<text x="143.2" y="167.8">8</text>
<text x="143.2" y="164.3">22</text>
<text x="132.8" y="169.2">GND</text>
<text x="223.6" y="171.3">2</text>
<text x="227.1" y="173.1">DGND</text>
<text x="223.6" y="185.5">6</text>
<text x="227.1" y="187.2">AGND</text>
<text x="336.5" y="198.8" transform="rotate(-90 336.5 198.8)">4</text>
<text x="259.3" y="206.3">1</text>
<text x="259.3" y="209.8">2</text>
<text x="259.3" y="213.3">3</text>
<text x="85.8" y="224.3">1</text>
<text x="91" y="225.7">IN</text>
<text x="103.3" y="225.7">OUT</text>
<text x="113.2" y="224.3">3</text>
<text x="133.5" y="224.3">1</text>
<text x="138.6" y="225.7">IN</text>
<text x="150.9" y="225.7">OUT</text>
<text x="160.9" y="224.3">3</text>
<text x="261.1" y="231">1</text>
<text x="100.2" y="235.8" transform="rotate(-90 100.2 235.8)">2</text>
<text x="147.8" y="235.8" transform="rotate(-90 147.8 235.8)">2</text>
<text x="261.1" y="238">3</text>
<text x="261.1" y="234.5">2</text>
<text x="24.9" y="243.7">1</text>
<text x="24.9" y="247.2">2</text>
<text x="24.9" y="250.7">3</text>
<text x="100.2" y="259.5" transform="rotate(-90 100.2 259.5)">1</text>
<text x="85.8" y="268.4">2</text>
<text x="91" y="269.8">IN</text>
<text x="103.3" y="269.8">OUT</text>
<text x="113.2" y="268.4">3</text>
</g>
<g font-size="3.2" fill="#8d2323">
<text x="306.6" y="77.9" transform="rotate(-90 306.6 77.9)">1</text>
<text x="310.1" y="77.9" transform="rotate(-90 310.1 77.9)">2</text>
<text x="313.6" y="77.9" transform="rotate(-90 313.6 77.9)">3</text>
<text x="317.1" y="77.9" transform="rotate(-90 317.1 77.9)">4</text>
<text x="320.7" y="77.9" transform="rotate(-90 320.7 77.9)">5</text>
<text x="324.2" y="77.9" transform="rotate(-90 324.2 77.9)">6</text>
<text x="327.7" y="77.9" transform="rotate(-90 327.7 77.9)">7</text>
<text x="331.3" y="77.9" transform="rotate(-90 331.3 77.9)">8</text>
<text x="334.8" y="77.9" transform="rotate(-90 334.8 77.9)">9</text>
<text x="338.3" y="77.9" transform="rotate(-90 338.3 77.9)">10</text>
<text x="341.8" y="77.9" transform="rotate(-90 341.8 77.9)">11</text>
<text x="345.4" y="77.9" transform="rotate(-90 345.4 77.9)">12</text>
<text x="348.9" y="77.9" transform="rotate(-90 348.9 77.9)">13</text>
<text x="352.4" y="77.9" transform="rotate(-90 352.4 77.9)">14</text>
<text x="356" y="77.9" transform="rotate(-90 356 77.9)">15</text>
<text x="359.5" y="77.9" transform="rotate(-90 359.5 77.9)">16</text>
<text x="325.6" y="83" transform="rotate(-90 325.6 83)">E</text>
<text x="357.4" y="83.2" transform="rotate(-90 357.4 83.2)">A</text>
<text x="360.9" y="83.2" transform="rotate(-90 360.9 83.2)">K</text>
<text x="308" y="87.5" transform="rotate(-90 308 87.5)">VSS</text>
<text x="311.5" y="88.1" transform="rotate(-90 311.5 88.1)">VDD</text>
<text x="315" y="85.7" transform="rotate(-90 315 85.7)">VO</text>
<text x="318.6" y="85.4" transform="rotate(-90 318.6 85.4)">RS</text>
<text x="322.1" y="86.4" transform="rotate(-90 322.1 86.4)">RW</text>
<text x="329.1" y="87.7" transform="rotate(-90 329.1 87.7)">DB0</text>
<text x="332.7" y="87.7" transform="rotate(-90 332.7 87.7)">DB1</text>
<text x="336.2" y="87.7" transform="rotate(-90 336.2 87.7)">DB2</text>
<text x="339.7" y="87.7" transform="rotate(-90 339.7 87.7)">DB3</text>
<text x="343.3" y="87.7" transform="rotate(-90 343.3 87.7)">DB4</text>
<text x="346.8" y="87.7" transform="rotate(-90 346.8 87.7)">DB5</text>
<text x="350.3" y="87.7" transform="rotate(-90 350.3 87.7)">DB6</text>
<text x="353.8" y="87.7" transform="rotate(-90 353.8 87.7)">DB7</text>
</g>
</svg>
